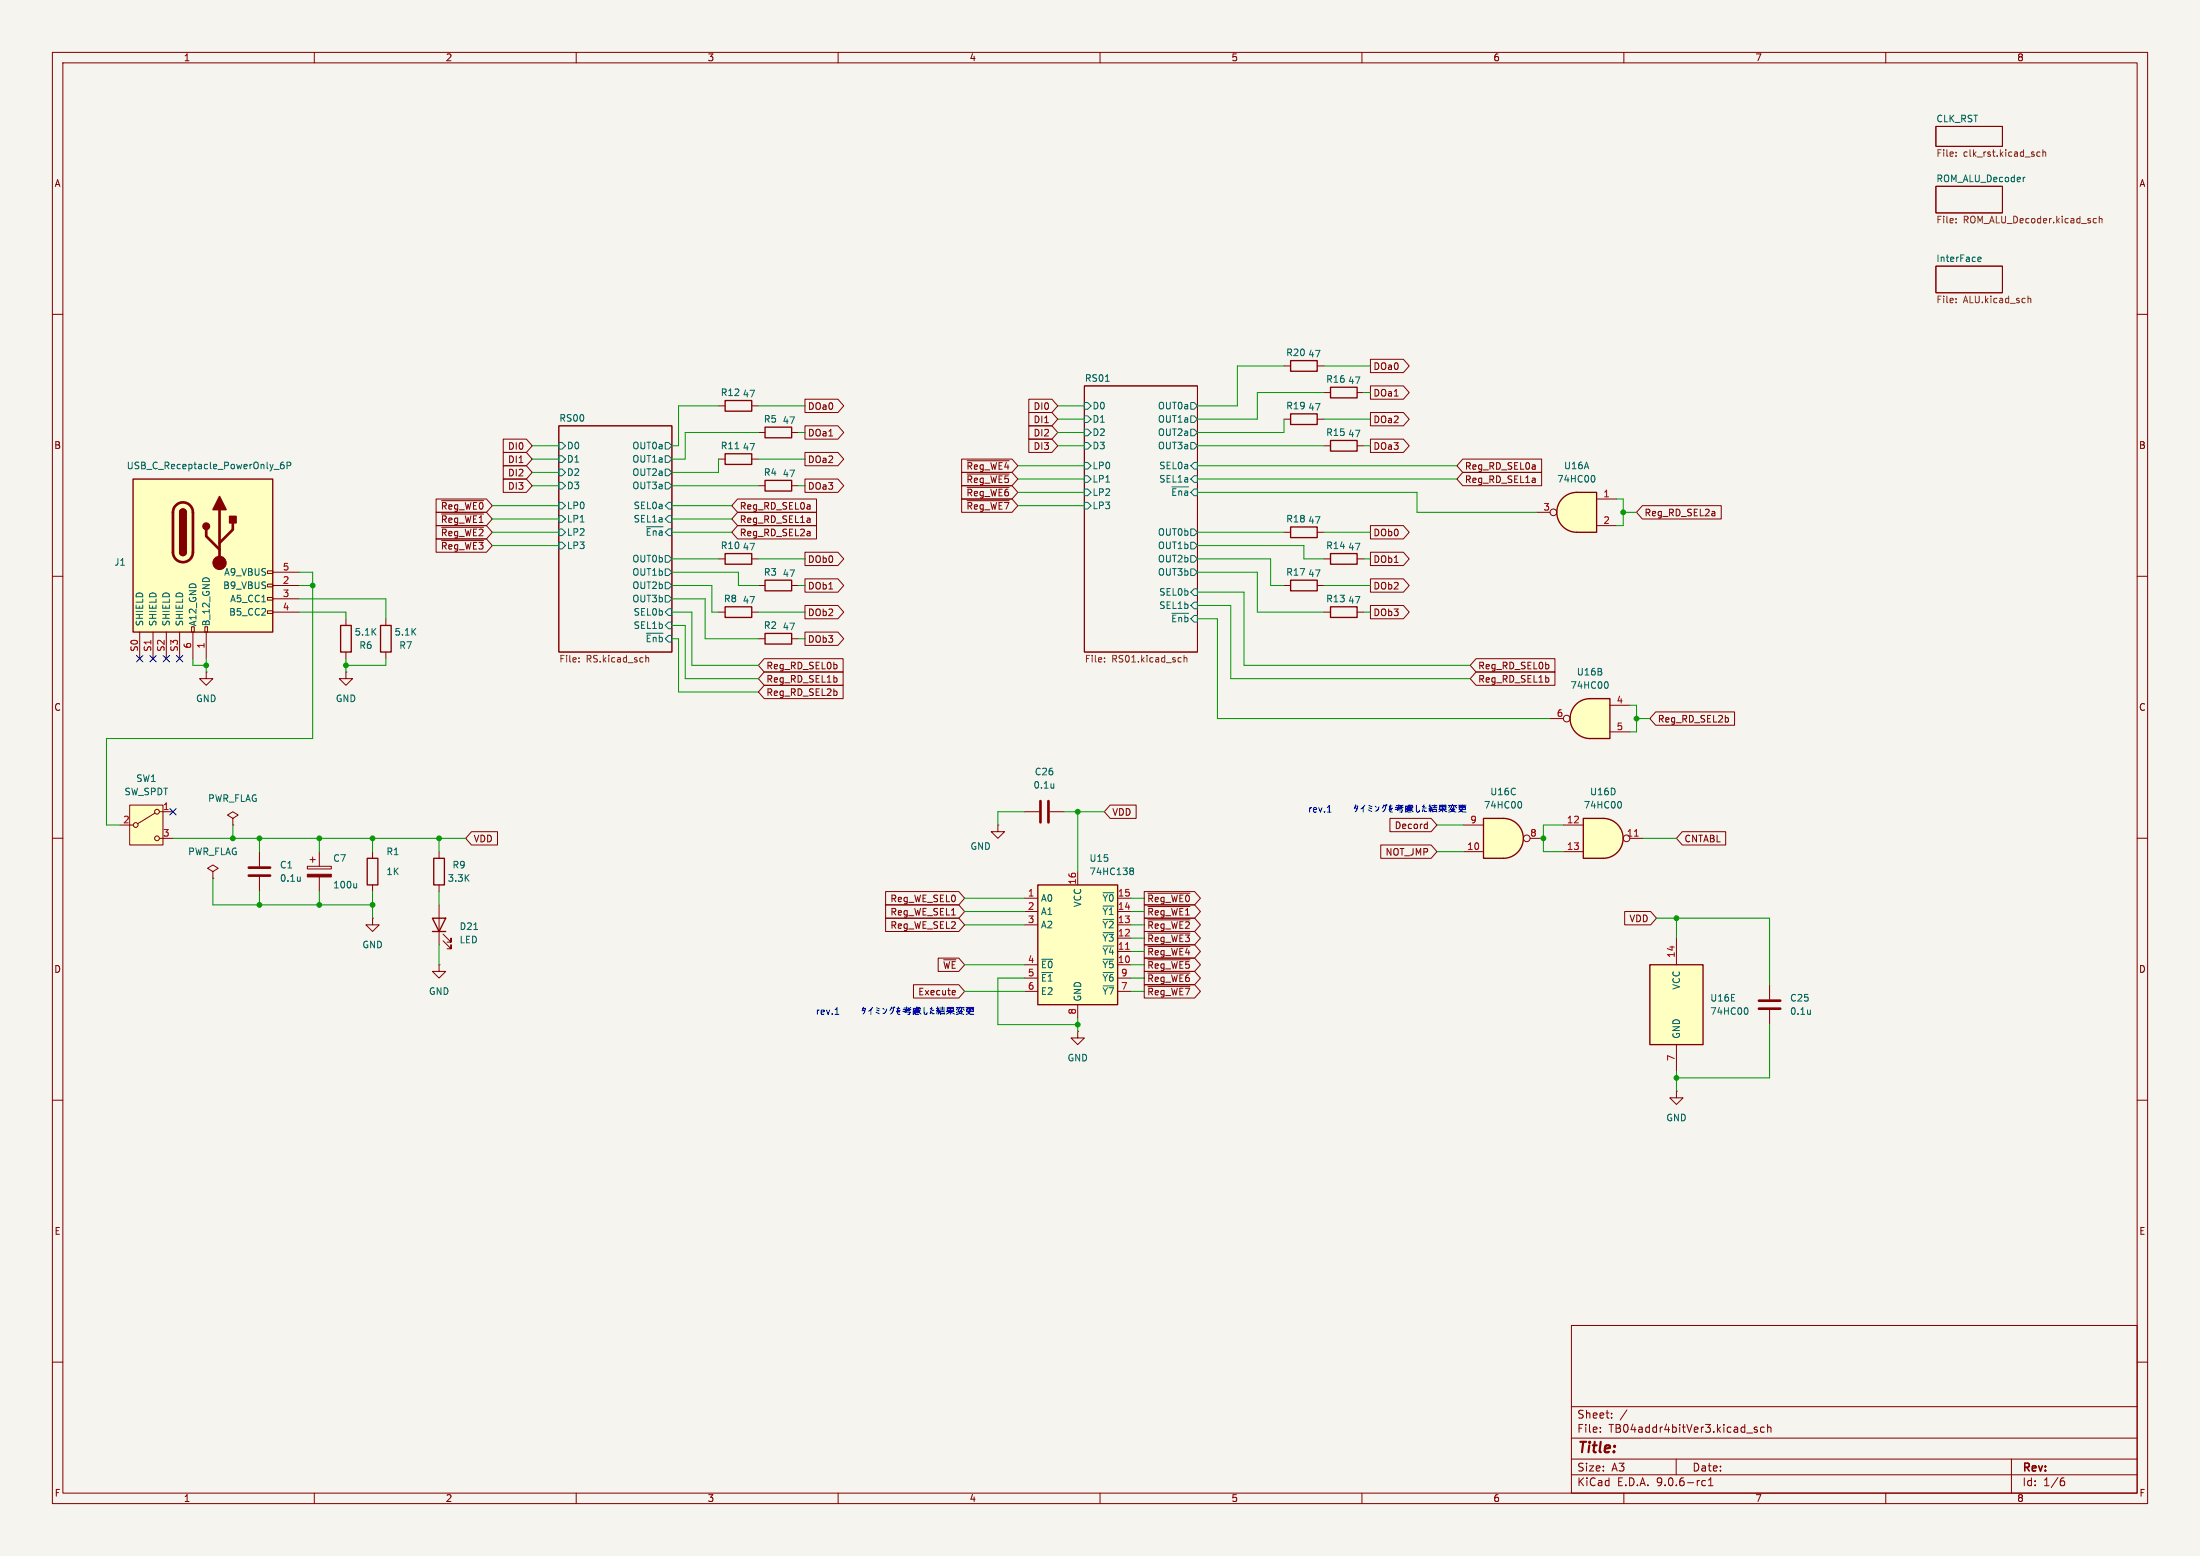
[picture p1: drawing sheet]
<svg xmlns="http://www.w3.org/2000/svg" width="420mm" height="297mm" viewBox="0 0 420 297" stroke-linecap="round" stroke-linejoin="round" font-family="sans-serif">
<path d="M0 0h420v297h-420z" fill="#f5f4ef" stroke="#f5f4ef" stroke-width=".19"/>
<g fill="none" stroke="#840000" stroke-width=".19">
<path d="M10 10h400v277h-400zM12 12h396v273h-396zM60 10v2M110 10v2M160 10v2M210 10v2M260 10v2M310 10v2M360 10v2M369.6 35.6h12.7v5h-12.7zM369.6 24.1h12.7v3.8h-12.7zM369.6 50.8h12.7v5.1h-12.7z"/>
<path d="M10 60h2M207 73.7h21.6v50.8h-21.6zM408 60h2M106.7 81.3h21.6v43.2h-21.6zM10 110h2M408 110h2M10 160h2M408 160h2M10 210h2M408 210h2M300 253h108v32h-108zM10 260h2"/>
<path d="M300 278.5h108M300 274.5h108M300 268.5h108M305.5 273.2v.2M305.5 272.5v.1M307.7 270.5v.2M307.7 269.8v.1M310.6 269.1l-1.3 1.9M320 278.5v3M333.4 273.5h1.2M335.4 272.5l-.3-.1-.2 .2v.2l.5 .2v.3h-.5M336.8 272.5l-.4-.1-.3 .3 .1 .6h.6"/>
<path d="M337.4 272.5l.3-.1 .3 .1 .1 .9M337.4 271.9v1.5M384 278.5v6.5M408 260h2M60 285v2M110 285v2M160 285v2M210 285v2M260 285v2M300 281.5h108M310 285v2M325.6 282.7l-.4-.1-.3 .3 .1 .6h.6"/>
<path d="M326.2 283.6h.8M326.2 282.5l.4-.4v1.5M360 285v2M393.6 282.7h.4l.2 .2-.1 .5-.5 .2M394 282.1l-.4 .1"/>
</g>
<g fill="none" stroke="#006464" stroke-width=".19">
<path d="M386.6 33.8l-.2 .1M377.6 49.5l.6-.1-.1-.3h-.3l-.2 .2 .1 .6h.4M207 76.8h.6l.7 .7-.7 .6h-.6zM207 79.4h.6l.7 .6-.7 .6h-.6zM211 72.8h.8M227.3 76.8h.7l.6 .7-.6 .6h-.7zM227.3 79.4h.7l.6 .6-.6 .6h-.7zM106.7 95.9h.6l.6 .6-.6 .7h-.6zM106.7 98.4h.6l.6 .7-.6 .6h-.6zM106.7 84.5h.6l.6 .6-.6 .6h-.6zM106.7 87h.6l.6 .6-.6 .7h-.6zM106.7 89.5h.6l.6 .7-.6 .6h-.6z"/>
<path d="M106.7 92.1h.6l.6 .6-.6 .6h-.6zM127 84.5h.6l.7 .6-.7 .6h-.6zM127 87h.6l.7 .6-.7 .7h-.6zM127 89.5h.6l.7 .7-.7 .6h-.6zM127 92.1h.6l.7 .6-.7 .6h-.6zM127.6 95.9h.7v1.3h-.7l-.6-.7zM127.6 98.4h.7v1.3h-.7l-.6-.6zM207 88.3h.6l.7 .6-.7 .6h-.6zM207 90.8h.6l.7 .6-.7 .7h-.6zM207 93.3h.6l.7 .7-.7 .6h-.6zM207 95.9h.6l.7 .6-.7 .7h-.6zM207 81.9h.6l.7 .7-.7 .6h-.6z"/>
<path d="M207 84.5h.6l.7 .6-.7 .6h-.6zM223.7 92.9h3.2M227.3 81.9h.7l.6 .7-.6 .6h-.7zM227.3 84.5h.7l.6 .6-.6 .6h-.7zM227.3 88.9l.7-.6h.6v1.2h-.6zM228 90.8h.6v1.3h-.6l-.7-.7zM106.7 101h.6l.6 .6-.6 .6h-.6zM106.7 103.5h.6l.6 .6-.6 .7h-.6zM123.4 100.6h3.2M127 106h.6l.7 .7-.7 .6h-.6zM127 108.6h.6l.7 .6-.7 .7h-.6zM127 111.1h.6l.7 .7-.7 .6h-.6z"/>
<path d="M127 113.7h.6l.7 .6-.7 .6h-.6zM127.6 116.2h.7v1.3h-.7l-.6-.7zM127.6 118.7h.7v1.3h-.7l-.6-.6zM223.7 117.1h3.2M227.3 101h.7l.6 .6-.6 .6h-.7zM227.3 103.5h.7l.6 .6-.6 .7h-.7zM227.3 106h.7l.6 .7-.6 .6h-.7zM227.3 108.6h.7l.6 .6-.6 .7h-.7zM228 112.4h.6v1.3h-.6l-.7-.7zM228 114.9h.6v1.3h-.6l-.7-.6zM123.4 120.9h3.2"/>
</g>
<g fill="none" stroke="#725600" stroke-width=".19">
<path d="M373.4 29.1v.1M373.4 29.7v.1M389.4 29.1l-.3-.1-.3 .2 .2 .6h.4M390 29.1l.2-.1 .3 .1v.7M390 28.6v1.2M373.4 42.4v.1M373.4 41.8v.1M373.4 57v.1M373.4 57.7v.1M387.1 56.5v1.3M387.1 57.1l.2-.2 .3 .1 .1 .8M399.8 41.7l.4 .1"/>
<path d="M400.2 42.5h-.4M400.8 41.8l.1-.1 .3 .1 .1 .7M400.8 41.3v1.2M110.5 126.2v.2M110.5 125.6v.1M123.3 125.6l.2-.1 .3 .1v.8M123.3 125.1v1.3M210.9 126.2v.2M210.9 125.6v.1M226 125.1v1.3M226 125.6l.2-.1 .3 .1 .1 .8"/>
</g>
<path d="M306.1 156.2a3.8 3.8 0 0 1 3.8 3.8 3.8 3.8 0 0 1-3.8 3.8z" fill="#ffffc2" stroke="#ffffc2" stroke-width=".19"/>
<path d="M302.3 156.2h3.8v7.6h-3.8z" fill="#ffffc2"/>
<path d="M146 110.7h5.1v2.1h-5.1zM302.3 156.2h3.8a3.8 3.8 0 0 1 3.8 3.8 3.8 3.8 0 0 1-3.8 3.8h-3.8z" fill="none" stroke="#840000" stroke-width=".25"/>
<g fill="none" stroke="#840000" stroke-width=".19">
<path d="M144.8 111.8h1.2M151.1 111.8h1.3M44.4 156.2l1.1-.6-1.1-.7-1 .7 1 .6v1.3M44.4 157.5h.1M298.4 157.5h3.9M298.4 162.6h3.9M311.1 160h2.6M337.8 188v2.8M337.8 192.8v2.8"/>
<circle cx="310.5" cy="160" r=".63"/>
</g>
<path d="M312 159.6h.8" fill="none" stroke="#a90000" stroke-width=".19"/>
<path d="M309.2 153a.79 .79 0 0 1 0 1.2M345.6 192.8v.8M345.6 193.5v.1" fill="none" stroke="#006464" stroke-width=".19"/>
<path d="M335.8 191h4.1M335.8 192.5h4.1" fill="none" stroke="#840000" stroke-width=".51"/>
<path d="M315 184.2h10.1v15.2h-10.1z" fill="#ffffc2"/>
<path d="M146 81.5h5.1v2.1h-5.1zM146 91.7h5.1v2h-5.1zM65 119.4h2.1v5.1h-2.1zM72.6 119.4h2.1v5.1h-2.1zM315 184.2h10.1v15.2h-10.1z" fill="none" stroke="#840000" stroke-width=".25"/>
<g fill="none" stroke="#840000" stroke-width=".19">
<path d="M144.8 82.6h1.2M144.8 92.7h1.2M151.1 82.6h1.3M151.1 92.7h1.3M66 118.1v1.3M73.7 118.1v1.3M66 128.3v1.2h1.3l-1.3 1.3-1.2-1.3h1.2M66 128.3h.1M66 124.5v1.2M73.7 124.5v1.2M320 179.1v5.1M320 199.4v5.1"/>
<path d="M320 208.3v1.3h1.3l-1.3 1.2-1.2-1.2h1.2M320 208.3h.1"/>
</g>
<path d="M333.4 192.3a.79 .79 0 0 1 0 1.3" fill="none" stroke="#006464" stroke-width=".19"/>
<path d="M300.8 134.5a3.8 3.8 0 0 1 2.7-1.1v7.6a3.8 3.8 0 0 1-3.5-2.4 3.8 3.8 0 0 1 .8-4.1z" fill="#ffffc2" stroke="#ffffc2" stroke-width=".19"/>
<path d="M303.5 133.4h3.8v7.6h-3.8z" fill="#ffffc2"/>
<path d="M246.4 79h5.1v2h-5.1zM254 73.9h5.1v2h-5.1zM254 84.1h5.1v2h-5.1zM138.4 105.7h5.1v2h-5.1zM246.4 100.6h5.1v2h-5.1zM300.8 134.5a3.8 3.8 0 0 1 2.7-1.1h3.8v7.6h-3.8a3.8 3.8 0 0 1-3.5-2.4 3.8 3.8 0 0 1 .8-4.1z" fill="none" stroke="#840000" stroke-width=".25"/>
<g fill="none" stroke="#840000" stroke-width=".19">
<path d="M252.7 74.9h1.3M259.1 74.9h1.2M245.1 80h1.3M251.5 80h1.2M252.7 85.1h1.3M259.1 85.1h1.2M137.2 106.7h1.2M143.5 106.7h1.3M245.1 101.6h1.3M251.5 101.6h1.2M295.9 137.2h2.5M307.3 134.6h3.8"/>
<path d="M307.3 139.7h3.8M190.5 157.5v1.3h-1.3l1.3 1.2 1.3-1.2h-1.3M190.5 157.5h.1M195.6 154.9h2.8M200.4 154.9h2.8M49.5 162.6v2.8M49.5 167.4v2.8"/>
<circle cx="299.1" cy="137.2" r=".63"/>
</g>
<path d="M306.7 130.1a.79 .79 0 0 1 0 1.3M201.2 149.6v.8M201.2 150.3l-.1 .1M57.3 167.4v.8M57.3 168.1v.1" fill="none" stroke="#006464" stroke-width=".19"/>
<path d="M198.6 152.9v4.1M200.2 152.9v4.1M47.5 165.6h4.1M47.5 167.1h4.1" fill="none" stroke="#840000" stroke-width=".51"/>
<path d="M25.4 91.4h26.7v29.3h-26.7z" fill="#ffffc2"/>
<g fill="none" stroke="#840000" stroke-width=".19">
<path d="M36.6 119.6h.5v1.1h-.5zM39.1 119.6h.5v1.1h-.5zM51.1 109h1v.5h-1zM51.1 111.5h1v.5h-1zM51.1 114h1v.6h-1zM51.1 116.6h1v.5h-1zM52.1 109.2h5M52.1 111.8h5M52.1 114.3h5M52.1 116.8h5M137.2 116.8h1.2M143.5 116.8h1.3"/>
<path d="M26.7 120.7v5M29.2 120.7v5M31.7 120.7v5M34.3 120.7v5M36.8 120.7v5M39.4 120.7v5M71.1 162.6v1.2M71.1 168.9v1.3M83.8 162.6v1.2M83.8 168.9v1.3M205.7 196.9v1.2h1.3l-1.3 1.3-1.2-1.3h1.2M205.7 196.9h.1"/>
</g>
<path d="M25.4 91.4h26.7v29.3h-26.7zM34.3 97.8a.64 .64 0 0 1 .6-.6 .64 .64 0 0 1 .7 .6M34.3 105.4a.64 .64 0 0 0 .6 .6 .64 .64 0 0 0 .7-.6M138.4 115.8h5.1v2.1h-5.1zM70.1 163.8h2v5.1h-2zM82.8 163.8h2v5.1h-2z" fill="none" stroke="#840000" stroke-width=".25"/>
<path d="M33.6 96.5a1.9 1.9 0 0 1 2-.5 1.9 1.9 0 0 1 1.2 1.8v7.6a1.91 1.91 0 0 1-1.9 1.9 1.91 1.91 0 0 1-1.9-1.9v-7.8l.2-.6zM41.9 97.3v10.1M44.4 99.8v1.3l-2.5 2.5M39.4 101.1v1.3l2.5 2.5" fill="none" stroke="#840000" stroke-width=".51"/>
<g fill="#840000" stroke="#840000" stroke-width=".25">
<path d="M34.3 97.8h1.3v7.6h-1.3z"/>
<path d="M34.5 97.3a.64 .64 0 0 1 .7-.1 .64 .64 0 0 1 .4 .6h-1.3z"/>
<path d="M34.3 105.4h1.3a.64 .64 0 0 1-.7 .6 .64 .64 0 0 1-.6-.6z"/>
<path d="M41.9 94.7l1.3 2.6h-2.6z"/>
<path d="M43.8 98.6h1.3v1.2h-1.3z"/>
<circle cx="39.4" cy="100.5" r=".63"/>
</g>
<circle cx="41.9" cy="107.4" r="1.27" fill="#840000" stroke="#840000" stroke-width=".19"/>
<path d="M52.3 89.6h1M54.1 88.2l-.3 .1a.86 .86 0 0 0 0 1.2l.4-.1 .1-.5-.3-.2-.3 .1-.2 .1M54.8 88.9l.6-.1 .1-.2v-.3l-.7-.1v1.3" fill="none" stroke="#006464" stroke-width=".19"/>
<path d="M198.1 168.9h15.3v22.9h-15.3z" fill="#ffffc2"/>
<path d="M138.4 76.5h5.1v2h-5.1zM246.4 68.8h5.1v2.1h-5.1zM198.1 168.9h15.3v22.9h-15.3z" fill="none" stroke="#840000" stroke-width=".25"/>
<g fill="none" stroke="#840000" stroke-width=".19">
<path d="M137.2 77.5h1.2M143.5 77.5h1.3M245.1 69.9h1.3M251.5 69.9h1.2M195.6 171.5h2.5M195.6 174h2.5M195.6 176.5h2.5M205.7 166.4v2.5M213.4 171.5h2.5M213.4 174h2.5M213.4 176.5h2.5M213.4 179.1h2.5"/>
<path d="M195.6 184.2h2.5M195.6 186.7h2.5M195.6 189.2h2.5M205.7 191.8v2.5M213.4 184.2h2.5M213.4 186.7h2.5M213.4 189.2h2.5M213.4 181.6h2.5"/>
</g>
<path d="M210.6 170.4h2M215.8 166.2h.1M215.8 165.7h.4l.1 .1 .1 .2-.2 .2M215.9 166.2h.3M215.9 166.2l-.1 .1M216.2 166.2l.2 .3-.1 .3-.1 .1h-.4M198.9 183.1h2.1" fill="none" stroke="#006464" stroke-width=".19"/>
<path d="M214.9 181.2h.7" fill="none" stroke="#a90000" stroke-width=".19"/>
<path d="M24.8 153.7h6.3v7.6h-6.3z" fill="#ffffc2"/>
<g fill="none" stroke="#840000" stroke-width=".19">
<path d="M137.2 87.6h1.2M143.5 87.6h1.3M22.9 157.5h2.5M24.8 153.7h6.3v7.6h-6.3zM29.6 155.2l-3.3 2M30.5 154.9h2.5M30.5 160h2.5M83.8 172.7v7.6M84.6 179.6l1.5 1.5v-.8v.8h-.8M84.6 178.3l1.5 1.5v-.7v.7h-.8"/>
<circle cx="25.9" cy="157.5" r=".46"/>
<circle cx="30" cy="154.9" r=".46"/>
<circle cx="30" cy="160" r=".46"/>
</g>
<path d="M138.4 86.6h5.1v2h-5.1zM82.5 175.3h2.6l-1.3 2.5zM82.5 177.8h2.6" fill="none" stroke="#840000" stroke-width=".25"/>
<path d="M140.3 85.7h.7M90.5 177.4h.7" fill="none" stroke="#006464" stroke-width=".19"/>
<path d="M298.3 95.1a3.8 3.8 0 0 1 2.7-1.1v7.6a3.8 3.8 0 0 1-3.5-2.4 3.8 3.8 0 0 1 .8-4.1z" fill="#ffffc2" stroke="#ffffc2" stroke-width=".19"/>
<path d="M301 94h3.8v7.6h-3.8z" fill="#ffffc2"/>
<path d="M298.3 95.1a3.8 3.8 0 0 1 2.7-1.1h3.8v7.6h-3.8a3.8 3.8 0 0 1-3.5-2.4 3.8 3.8 0 0 1 .8-4.1zM246.4 110.7h5.1v2.1h-5.1zM254 115.8h5.1v2.1h-5.1z" fill="none" stroke="#840000" stroke-width=".25"/>
<g fill="none" stroke="#840000" stroke-width=".19">
<path d="M293.4 97.8h2.5M304.8 95.3h3.8M245.1 111.8h1.3M251.5 111.8h1.2M252.7 116.8h1.3M259.1 116.8h1.2M304.8 100.3h3.8M39.4 128.3v1.2h1.2l-1.2 1.3-1.3-1.3h1.3M39.4 128.3h.1M40.6 166.4l1.1-.7-1.1-.6-1 .6 1 .7v1.2M40.6 167.6h.1M58.7 165.4h4.5v.5h-4.5z"/>
<path d="M59.2 164.1h1M59.7 163.6v1M61 162.6v2.8M61 167.4v2.8M71.1 175.3v1.2h1.3l-1.3 1.3-1.3-1.3h1.3M71.1 175.3h.1M83.8 184.2v1.2h1.3l-1.3 1.3-1.3-1.3h1.3M83.8 184.2h.1"/>
<circle cx="296.5" cy="97.8" r=".63"/>
</g>
<path d="M304.2 90.7a.79 .79 0 0 1 0 1.3M68.1 168.6v.9M68.1 169.4l-.2 .1" fill="none" stroke="#006464" stroke-width=".19"/>
<path d="M58.7 166.9h4.5v.5h-4.5z" fill="#840000" stroke="#840000" stroke-width=".19"/>
<path d="M287 156.2a3.8 3.8 0 0 1 3.8 3.8 3.8 3.8 0 0 1-3.8 3.8z" fill="#ffffc2" stroke="#ffffc2" stroke-width=".19"/>
<path d="M283.2 156.2h3.8v7.6h-3.8z" fill="#ffffc2"/>
<path d="M254 105.7h5.1v2h-5.1zM146 120.9h5.1v2h-5.1zM283.2 156.2h3.8a3.8 3.8 0 0 1 3.8 3.8 3.8 3.8 0 0 1-3.8 3.8h-3.8z" fill="none" stroke="#840000" stroke-width=".25"/>
<g fill="none" stroke="#840000" stroke-width=".19">
<path d="M153.7 76.2h6.3l1.1 1.3-1.1 1.2h-6.3zM196.4 76.2h4.4l1.1 1.3-1.1 1.2h-4.4zM196.4 78.7h4.4l1.1 1.3-1.1 1.3h-4.4zM261.6 73.7h6.3l1.1 1.2-1.1 1.3h-6.3zM261.6 68.6h6.3l1.1 1.3-1.1 1.2h-6.3zM261.6 78.7h6.3l1.1 1.3-1.1 1.3h-6.3zM83.2 97.8h9.7l1.1 1.3-1.1 1.2h-9.7zM83.2 95.2h9.7l1.1 1.3-1.1 1.3h-9.7zM84.3 95.6h8M84.3 98.1h8M96.1 86.4h4.4l1.1 1.2-1.1 1.3h-4.4zM96.1 88.9h4.4l1.1 1.3-1.1 1.2h-4.4z"/>
<path d="M96.1 91.4h4.4l1.1 1.3-1.1 1.3h-4.4zM96.1 83.8h4.4l1.1 1.3-1.1 1.3h-4.4zM140.8 95.2h15.1v2.6h-15.1l-1.1-1.3zM140.8 97.8h15.1v2.5h-15.1l-1.1-1.2zM153.7 91.4h6.3l1.1 1.3-1.1 1.3h-6.3zM153.7 86.4h6.3l1.1 1.2-1.1 1.3h-6.3zM153.7 81.3h6.3l1.1 1.3-1.1 1.2h-6.3zM183.6 95.2h9.6l1.1 1.3-1.1 1.3h-9.6zM183.6 90.2h9.6l1.1 1.2-1.1 1.3h-9.6zM183.6 87.6h9.6l1.1 1.3-1.1 1.3h-9.6zM183.6 92.7h9.6l1.1 1.3-1.1 1.3h-9.6zM184.6 95.6h8.1"/>
<path d="M184.6 90.5h8.1M184.6 87.9h8.1M184.6 93h8.1M196.4 83.8h4.4l1.1 1.3-1.1 1.3h-4.4zM196.4 81.3h4.4l1.1 1.3-1.1 1.2h-4.4zM261.6 83.8h6.3l1.1 1.3-1.1 1.3h-6.3zM279.2 90.2h15.1v2.5h-15.1l-1.1-1.3zM279.2 87.6h15.1v2.6h-15.1l-1.1-1.3zM313.5 96.5h15.1v2.6h-15.1l-1.1-1.3zM83.2 100.3h9.7l1.1 1.3-1.1 1.3h-9.7zM83.2 102.9h9.7l1.1 1.2-1.1 1.3h-9.7zM84.3 100.6h8"/>
<path d="M84.3 103.2h8M140.8 100.3h15.1v2.6h-15.1l-1.1-1.3zM153.7 110.5h6.3l1.1 1.3-1.1 1.2h-6.3zM153.7 105.4h6.3l1.1 1.3-1.1 1.3h-6.3zM153.7 115.6h6.3l1.1 1.2-1.1 1.3h-6.3zM252.7 106.7h1.3M259.1 106.7h1.2M261.6 110.5h6.3l1.1 1.3-1.1 1.2h-6.3zM261.6 100.3h6.3l1.1 1.3-1.1 1.3h-6.3zM261.6 105.4h6.3l1.1 1.3-1.1 1.3h-6.3zM261.6 115.6h6.3l1.1 1.2-1.1 1.3h-6.3zM144.8 121.9h1.2"/>
<path d="M145.9 128.3h15.1v2.5h-15.1l-1.1-1.3zM145.9 130.8h15.1v2.6h-15.1l-1.1-1.3zM145.9 125.7h15.1v2.6h-15.1l-1.1-1.3zM151.1 121.9h1.3M153.7 120.6h6.3l1.1 1.3-1.1 1.3h-6.3zM281.8 125.7h15v2.6h-15l-1.1-1.3zM281.8 128.3h15v2.5h-15l-1.1-1.3zM316.1 135.9h15v2.5h-15l-1.1-1.2zM90 158.7h5v2.6h-5l-1.1-1.3zM211.9 153.7h5v2.5h-5l-1.1-1.3zM265.3 156.2h7.9l1.1 1.3-1.1 1.3h-7.9zM272.4 157.3l.1 .1"/>
<path d="M272.5 156.9v1.3M272.5 158.1l-.1 .1M279.4 157.5h3.8M321.2 158.7h8.2v2.6h-8.2l-1.2-1.3zM169.1 172.7h13.9l1.1 1.3-1.1 1.3h-13.9zM169.1 175.3h13.9l1.1 1.2-1.1 1.3h-13.9zM169.1 170.2h13.9l1.1 1.3-1.1 1.2h-13.9zM218.4 172.7h9.7l1.1 1.3-1.1 1.3h-9.7zM218.4 177.8h9.7l1.1 1.3-1.1 1.2h-9.7zM218.4 170.2h9.7l1.1 1.3-1.1 1.2h-9.7zM218.4 175.3h9.7l1.1 1.2-1.1 1.3h-9.7zM219.1 173h8.1"/>
<path d="M219.1 178.1h8.1M219.1 170.5h8.1M219.1 175.6h8.1M263.6 161.3h9.6l1.1 1.3-1.1 1.2h-9.6zM279.4 162.6h3.8M292.1 160h2.5M310.2 174h4.9l1.1 1.3-1.1 1.2h-4.9zM174.4 188h8.6l1.1 1.2-1.1 1.3h-8.6zM179.1 182.9h3.9l1.1 1.3-1.1 1.2h-3.9zM180.1 183.2h2.4M182 189.1h.3l.1 .3-.6 .1M182.3 189.8l-.3 .1"/>
<path d="M218.4 188h9.7l1.1 1.2-1.1 1.3h-9.7zM218.4 185.4h9.7l1.1 1.3-1.1 1.3h-9.7zM218.4 182.9h9.7l1.1 1.3-1.1 1.2h-9.7zM218.4 180.3h9.7l1.1 1.3-1.1 1.3h-9.7zM219.1 188.3h8.1M219.1 185.7h8.1M219.1 183.2h8.1M219.1 180.7h8.1"/>
<circle cx="291.5" cy="160" r=".63"/>
</g>
<path d="M290.2 153a.79 .79 0 0 1 0 1.2" fill="none" stroke="#006464" stroke-width=".19"/>
<g fill="none" stroke="#009600" stroke-width=".19">
<path d="M137.2 77.5h-7.7v7.6h-1.2M144.8 77.5h8.9M201.9 77.5h5.1M245.1 69.9h-8.9v7.6h-7.6M252.7 74.9h-12.7v5.1h-11.4M252.7 69.9h8.9M260.3 74.9h1.3M94 99.1h12.7M94 96.5h12.7M101.6 92.7h5.1M101.6 90.2h5.1M101.6 87.6h5.1"/>
<path d="M101.6 85.1h5.1M128.3 92.7h16.5M128.3 99.1h11.4M128.3 96.5h11.4M137.2 87.6v2.6h-8.9M144.8 82.6h-14v5h-2.5M144.8 87.6h8.9M152.4 92.7h1.3M152.4 82.6h1.3M194.3 96.5h12.7M194.3 94h12.7M194.3 91.4h12.7"/>
<path d="M194.3 88.9h12.7M201.9 85.1h5.1M201.9 80h5.1M201.9 82.6h5.1M228.6 85.1h24.1M228.6 94h41.9v3.8h22.9M228.6 91.4h49.5M228.6 88.9h49.5M245.1 80v2.6h-16.5M252.7 80h8.9M260.3 85.1h1.3M308.6 95.3h1.3v5h-1.3"/>
<path d="M309.9 97.8h2.5M57.1 109.2h2.6v31.8h-39.4v16.5h2.6M57.1 116.8h8.9v1.3M57.1 114.3h16.6v3.8M57.1 111.8h2.6M94 104.1h12.7M94 101.6h12.7M128.3 116.8h3.8v10.2h12.7M128.3 114.3h6.3v7.6h10.2M128.3 111.8h7.6v5h1.3M128.3 109.2h12.7v2.6h3.8M128.3 101.6h11.4"/>
<path d="M128.3 119.4h2.5v10.1h14M128.3 106.7h8.9M144.8 116.8h8.9M144.8 106.7h8.9M152.4 111.8h1.3M228.6 104.1h20.3v2.6h3.8M228.6 113h8.9v14h43.2M228.6 106.7h14v5.1h2.5M228.6 109.2h11.4v7.6h12.7M228.6 101.6h16.5M228.6 115.6h6.3v13.9h45.8M228.6 118.1h3.8v19.1h63.5"/>
<path d="M252.7 111.8h8.9M252.7 101.6h8.9M260.3 116.8h1.3M260.3 106.7h1.3M36.8 125.7v1.3h2.6M39.4 125.7v2.6M66 125.7v2.6M73.7 125.7v1.3h-7.7M128.3 121.9h1.2v10.2h15.3M152.4 121.9h1.3M311.1 134.6h1.3v5.1h-1.3M312.4 137.2h2.6"/>
<path d="M44.4 157.5v2.5M195.6 154.9h-5.1v2.6M203.2 154.9h7.6M205.7 154.9v11.5M274.3 157.5h5.1M298.4 157.5h-3.8v5.1h3.8M33 160h55.9M40.6 167.6v5.1h30.5M49.5 160v2.6M49.5 170.2v2.5M61 160v2.6M61 170.2v2.5"/>
<path d="M71.1 160v2.6M71.1 170.2v5.1M83.8 160v2.6M83.8 170.2v2.5M184.1 174h11.5M184.1 171.5h11.5M184.1 176.5h11.5M215.9 174h2.5M215.9 179.1h2.5M215.9 171.5h2.5M215.9 176.5h2.5M274.3 162.6h5.1"/>
<path d="M313.7 160h6.3M316.2 175.3h21.6v12.7M320 175.3v3.8M83.8 180.3v3.9M184.1 184.2h11.5M184.1 189.2h11.5M195.6 186.7h-5.1v8.9h15.2M205.7 194.3v2.6M215.9 184.2h2.5M215.9 189.2h2.5M215.9 181.6h2.5M215.9 186.7h2.5"/>
<path d="M337.8 195.6v10.1h-17.8M320 204.5v3.8"/>
</g>
<path d="M26.1 125.1l1.2 1.2M27.3 125.1l-1.2 1.2M28.6 125.1l1.2 1.2M29.8 125.1l-1.2 1.2M31.1 125.1l1.3 1.2M32.4 125.1l-1.3 1.2M33.7 125.1l1.2 1.2M34.9 125.1l-1.2 1.2M32.4 154.3l1.2 1.2M33.6 154.3l-1.2 1.2" fill="none" stroke="#000084" stroke-width=".19"/>
<g fill="none" stroke="#0000c2" stroke-width=".19">
<path d="M253.4 155h.7M258.7 154.1l.3 .4M258.8 153.6l-.3 .8M258.8 153.9h.4l-.2 .7-.3 .4M260.2 154.1v.9M260.2 154.1l-.4 .3M260.5 153.7l-.3 .4M261.2 154.6l.7 .3M261.3 154.2l.5 .2M261.3 153.7l.6 .3M262.5 153.9l.3 .2M263.3 154a.84 .84 0 0 1-.8 .8"/>
<path d="M264.2 153.6l-.3 .7M264.2 153.8h.4l-.3 .8-.3 .4M264.5 153.6l.1 .1M264.7 153.6l.1 .1M265.2 153.9h.5M265.5 153.6l-.3 .9 .2-.3 .2 .5M265.9 154.2l-.6 .5 .2 .3h.3M266.4 154.1h1.5M266.5 153.8h1.1M266.8 154.6h.9l-.1 .4h-.3M266.8 154.4v.3M267.1 153.6v.5"/>
<path d="M267.7 154.3l-.9 .1M267.9 153.7l-1.3 .8h-.3M268.6 154.5h.9M268.6 154h.8M268.6 154.8l-.2 .2M268.6 154.7h.9M268.6 154.6v-.3h.9v.3M268.8 154.8v.2M268.8 155h.6M268.9 154.7l.3 .1M269 153.7h.6M269 154.2h.7"/>
<path d="M269 153.6v.5M269.1 154.3v.3M269.5 154.8l.3 .2M269.7 154v-.1h-1.4v1.1M270.4 153.7l.1 1.2 .3 .1 .2-.3M271.5 153.9h.5M271.8 153.6l-.3 1.3M271.8 154.5l.2 .4h.3M271.9 154.2h.4M272.8 154.4h.6M272.8 153.9l.3 .2M272.9 154.5l-.1 .4"/>
<path d="M273 153.6l-.1 .3M273.1 154.1l-.3 .3M273.1 154.3v.7M273.2 153.7l-.1 .4M273.2 154.1l.2 .3M273.3 154.5l.1 .3M273.4 153.8h.9M273.5 154.2h.8M273.5 155v-.5h.7l.1 .5M273.5 154.9h.7M273.9 153.6v.6M274.6 154.5h1.5"/>
<path d="M274.8 153.7h1.2v.5h-1.2zM274.8 153.9h1.2M275.4 153.7v1.3M275.4 154.4l-.8 .6M275.5 154.5l.7 .5M276.5 153.7h1.6M276.8 153.9l-.2 .3M277 154.5h.7l-.2 .2-1 .3M277 154.5l-.4 .2M277 154.5l.5 .4 .5 .1M277.2 153.7l-.3 .6M277.3 154.3h.2"/>
<path d="M277.3 153.6v.1M277.5 153.7v.5M277.8 153.9l.3 .3M278.4 153.7h1.5M278.6 153.9h1.2v.6h-1.2zM278.6 154.2h1.2M278.7 154.5l.5 .5h.7M279.2 153.7l-.1 1-.7 .3M159.4 193.6h.7M164.7 192.7l.3 .4M164.8 192.2l-.2 .8M164.8 192.5h.4l-.2 .7-.3 .4"/>
<path d="M166.3 192.7v.9M166.3 192.7l-.5 .3M166.6 192.3l-.3 .4M167.2 193.2l.7 .3M167.3 192.8l.5 .2M167.3 192.4l.6 .2M168.6 192.5l.2 .2M169.3 192.6a.84 .84 0 0 1-.7 .8M170.2 192.2l-.3 .7M170.2 192.4h.4l-.2 .8-.4 .4M170.5 192.2l.2 .2M170.7 192.2l.2 .1"/>
<path d="M171.2 192.5h.6M171.5 192.2l-.3 .9 .3-.3 .1 .5M171.9 192.8l-.6 .5 .2 .3h.3M172.4 192.7h1.5M172.5 192.4h1.1M172.8 193.2h1l-.2 .4h-.3M172.8 193v.3M173.1 192.2v.5M173.7 192.9l-.9 .1M173.9 192.3l-1.2 .8h-.3M174.6 193.1h1M174.6 192.7h.8"/>
<path d="M174.6 193.4l-.2 .2M174.6 193.3h1M174.6 193.2v-.3h1v.3M174.8 193.4v.2M174.8 193.6h.6M175 193.3l.2 .1M175 192.3h.6M175 192.8h.7M175 192.2v.5M175.1 192.9v.3M175.6 193.4l.2 .2M175.7 192.6v-.1h-1.3l-.1 1.1"/>
<path d="M176.4 192.3l.1 1.2 .3 .1 .2-.3M177.6 192.5h.4M177.9 192.2l-.3 1.3M177.9 193.1l.1 .4h.4M177.9 192.8h.4M178.8 193h.6M178.8 192.5l.3 .2M178.9 193.1l-.1 .4M179 192.2l-.1 .3M179.1 192.7l-.3 .3M179.1 192.9v.7M179.3 192.4l-.2 .3"/>
<path d="M179.3 192.7l.1 .3M179.3 193.1l.1 .3M179.4 192.4h.9M179.5 192.8h.8M179.6 193.6v-.5h.6l.1 .5M179.6 193.5h.6M179.9 192.2v.6M180.6 193.1h1.6M180.8 192.3h1.2v.5h-1.2zM180.8 192.5h1.2M181.4 192.3v1.3M181.4 193l-.8 .6"/>
<path d="M181.5 193.1l.7 .5M182.5 192.4h1.6M182.8 192.5l-.2 .3M183 193.1h.7l-.1 .2-1.1 .3M183 193.1l-.4 .2M183 193.1l.5 .4 .5 .1M183.2 192.4l-.3 .5M183.3 192.9h.3M183.3 192.2v.2M183.6 192.4v.4M183.8 192.5l.3 .3M184.4 192.3h1.5"/>
<path d="M184.6 192.5h1.2v.6h-1.2zM184.6 192.8h1.2M184.7 193.1l.5 .5h.7M185.2 192.3l-.1 1-.6 .3"/>
</g>
<g fill="#009600" stroke="#009600" stroke-width=".19">
<circle cx="49.5" cy="160" r=".46"/>
<circle cx="44.4" cy="160" r=".46"/>
<circle cx="66" cy="127" r=".46"/>
<circle cx="59.7" cy="111.8" r=".46"/>
<circle cx="39.4" cy="127" r=".46"/>
<circle cx="61" cy="172.7" r=".46"/>
<circle cx="83.8" cy="160" r=".46"/>
<circle cx="71.1" cy="172.7" r=".46"/>
<circle cx="61" cy="160" r=".46"/>
<circle cx="71.1" cy="160" r=".46"/>
<circle cx="49.5" cy="172.7" r=".46"/>
<circle cx="312.4" cy="137.2" r=".46"/>
<circle cx="320" cy="205.7" r=".46"/>
<circle cx="320" cy="175.3" r=".46"/>
<circle cx="294.6" cy="160" r=".46"/>
<circle cx="309.9" cy="97.8" r=".46"/>
<circle cx="205.7" cy="195.6" r=".46"/>
<circle cx="205.7" cy="154.9" r=".46"/>
</g>
<text font-size="2.8" fill="#840000" x="301" y="277.9">Title:</text>
<g font-size="2.1" fill="#840000">
<text x="301" y="273.7">File:</text>
<text x="301" y="271">Sheet:</text>
<text x="307.1" y="273.7">TB04addr4bitVer3.kicad_sch</text>
<text x="301" y="281.1">Size:</text>
<text x="307.6" y="281.1">A3</text>
<text x="323" y="281.1">Date:</text>
<text x="386" y="281.3">Rev:</text>
<text x="301" y="283.9">KiCad</text>
<text x="308.7" y="283.9">E.D.A.</text>
<text x="316.3" y="283.9">9.0.6-rc1</text>
<text x="386" y="283.9">Id:</text>
<text x="390.1" y="283.9">1/6</text>
</g>
<g font-size="1.8" fill="#840000">
<text x="35" y="11.9">1</text>
<text x="85" y="11.9">2</text>
<text x="135" y="11.9">3</text>
<text x="185" y="11.9">4</text>
<text x="235" y="11.9">5</text>
<text x="285" y="11.9">6</text>
<text x="335" y="11.9">7</text>
<text x="385" y="11.9">8</text>
<text x="10.3" y="35.9">A</text>
<text x="408.3" y="35.9">A</text>
<text x="262.1" y="70.8">DOa0</text>
<text x="262.1" y="75.9">DOa1</text>
<text x="154.1" y="78.4">DOa0</text>
<text x="154.1" y="83.5">DOa1</text>
<text x="197.2" y="78.4">DI0</text>
<text x="197.2" y="81">DI1</text>
<text x="197.2" y="83.5">DI2</text>
<text x="262.1" y="81">DOa2</text>
<text x="10.3" y="85.9">B</text>
<text x="96.9" y="88.6">DI1</text>
<text x="96.9" y="86">DI0</text>
<text x="154.1" y="88.6">DOa2</text>
<text x="184.4" y="89.9">~{Reg_WE4}</text>
<text x="197.2" y="86">DI3</text>
<text x="262.1" y="86">DOa3</text>
<text x="279.6" y="89.9">Reg_RD_SEL0a</text>
<text x="408.2" y="85.9">B</text>
<text x="96.9" y="91.1">DI2</text>
<text x="96.9" y="93.7">DI3</text>
<text x="154.1" y="93.7">DOa3</text>
<text x="184.4" y="92.4">~{Reg_WE5}</text>
<text x="184.4" y="94.9">~{Reg_WE6}</text>
<text x="279.6" y="92.4">Reg_RD_SEL1a</text>
<text x="84.1" y="100">~{Reg_WE1}</text>
<text x="84.1" y="97.5">~{Reg_WE0}</text>
<text x="141.1" y="97.5">Reg_RD_SEL0a</text>
<text x="141.1" y="100">Reg_RD_SEL1a</text>
<text x="184.4" y="97.5">~{Reg_WE7}</text>
<text x="313.8" y="98.7">Reg_RD_SEL2a</text>
<text x="84.1" y="102.6">~{Reg_WE2}</text>
<text x="84.1" y="105.1">~{Reg_WE3}</text>
<text x="141.1" y="102.6">Reg_RD_SEL2a</text>
<text x="154.1" y="107.6">DOb0</text>
<text x="262.1" y="102.6">DOb0</text>
<text x="262.1" y="107.6">DOb1</text>
<text x="154.1" y="112.7">DOb1</text>
<text x="262.1" y="112.7">DOb2</text>
<text x="154.1" y="117.8">DOb2</text>
<text x="262.1" y="117.8">DOb3</text>
<text x="154.1" y="122.9">DOb3</text>
<text x="146.2" y="130.5">Reg_RD_SEL1b</text>
<text x="146.2" y="128">Reg_RD_SEL0b</text>
<text x="282.1" y="128">Reg_RD_SEL0b</text>
<text x="282.1" y="130.5">Reg_RD_SEL1b</text>
<text x="10.3" y="135.9">C</text>
<text x="146.2" y="133">Reg_RD_SEL2b</text>
<text x="408.2" y="135.9">C</text>
<text x="316.4" y="138.1">Reg_RD_SEL2b</text>
<text x="212.2" y="155.9">VDD</text>
<text x="90.3" y="161">VDD</text>
<text x="266.2" y="158.4">Decord</text>
<text x="321.5" y="161">CNTABL</text>
<text x="264.4" y="163.5">NOT_JMP</text>
<text x="169.9" y="172.4">Reg_WE_SEL0</text>
<text x="218.9" y="172.4">~{Reg_WE0}</text>
<text x="169.9" y="174.9">Reg_WE_SEL1</text>
<text x="169.9" y="177.5">Reg_WE_SEL2</text>
<text x="218.9" y="174.9">~{Reg_WE1}</text>
<text x="218.9" y="177.5">~{Reg_WE2}</text>
<text x="311" y="176.2">VDD</text>
<text x="10.3" y="185.9">D</text>
<text x="179.9" y="185.1">~{WE}</text>
<text x="218.9" y="185.1">~{Reg_WE5}</text>
<text x="218.9" y="182.6">~{Reg_WE4}</text>
<text x="218.9" y="180">~{Reg_WE3}</text>
<text x="408.2" y="185.9">D</text>
<text x="175.2" y="190.2">Execute</text>
<text x="218.9" y="190.2">~{Reg_WE7}</text>
<text x="218.9" y="187.6">~{Reg_WE6}</text>
<text x="10.3" y="235.9">E</text>
<text x="408.3" y="235.9">E</text>
<text x="10.3" y="285.9">F</text>
<text x="35" y="286.9">1</text>
<text x="85" y="286.9">2</text>
<text x="135" y="286.9">3</text>
<text x="185" y="286.9">4</text>
<text x="235" y="286.9">5</text>
<text x="285" y="286.9">6</text>
<text x="335" y="286.9">7</text>
<text x="385" y="286.9">8</text>
<text x="408.3" y="285.9">F</text>
</g>
<g font-size="1.8" fill="#006464">
<text x="369.6" y="23.4">CLK_RST</text>
<text x="369.6" y="34.8">ROM_ALU_Decoder</text>
<text x="369.6" y="50.1">InterFace</text>
<text x="245.4" y="68.2">R20</text>
<text x="249.6" y="68.4">47</text>
<text x="137.5" y="75.8">R12</text>
<text x="141.7" y="76">47</text>
<text x="207" y="72.9">RS01</text>
<text x="253.1" y="73.3">R16</text>
<text x="257.3" y="73.5">47</text>
<text x="106.7" y="80.6">RS00</text>
<text x="145.7" y="80.9">R5</text>
<text x="149.3" y="81.1">47</text>
<text x="208.5" y="78.3">D0</text>
<text x="208.5" y="80.9">D1</text>
<text x="208.5" y="83.4">D2</text>
<text x="220.9" y="78.3">OUT0a</text>
<text x="220.9" y="80.9">OUT1a</text>
<text x="220.9" y="83.4">OUT2a</text>
<text x="245.4" y="78.3">R19</text>
<text x="249.6" y="78.6">47</text>
<text x="253.1" y="83.4">R15</text>
<text x="257.3" y="83.7">47</text>
<text x="24.1" y="89.8">USB_C_Receptacle_PowerOnly_6P</text>
<text x="108.1" y="86">D0</text>
<text x="108.1" y="88.5">D1</text>
<text x="120.6" y="86">OUT0a</text>
<text x="120.6" y="88.5">OUT1a</text>
<text x="137.5" y="86">R11</text>
<text x="141.7" y="86.2">47</text>
<text x="208.5" y="89.8">LP0</text>
<text x="208.5" y="86">D3</text>
<text x="220.9" y="86">OUT3a</text>
<text x="221.2" y="89.8">SEL0a</text>
<text x="298.5" y="89.8">U16A</text>
<text x="108.1" y="91">D2</text>
<text x="108.1" y="93.6">D3</text>
<text x="120.6" y="91">OUT2a</text>
<text x="120.6" y="93.6">OUT3a</text>
<text x="145.7" y="91">R4</text>
<text x="149.3" y="91.3">47</text>
<text x="208.5" y="92.3">LP1</text>
<text x="208.5" y="94.8">LP2</text>
<text x="221.2" y="92.3">SEL1a</text>
<text x="223.5" y="94.8">~{Ena}</text>
<text x="297.2" y="92.3">74HC00</text>
<text x="108.1" y="97.4">LP0</text>
<text x="108.1" y="99.9">LP1</text>
<text x="120.9" y="97.4">SEL0a</text>
<text x="120.9" y="99.9">SEL1a</text>
<text x="208.5" y="97.4">LP3</text>
<text x="245.4" y="99.9">R18</text>
<text x="249.6" y="100.2">47</text>
<text x="108.1" y="102.5">LP2</text>
<text x="108.1" y="105">LP3</text>
<text x="120.6" y="107.5">OUT0b</text>
<text x="123.2" y="102.5">~{Ena}</text>
<text x="137.5" y="105">R10</text>
<text x="141.7" y="105.3">47</text>
<text x="220.9" y="102.5">OUT0b</text>
<text x="220.9" y="105">OUT1b</text>
<text x="220.9" y="107.5">OUT2b</text>
<text x="253.1" y="105">R14</text>
<text x="257.3" y="105.3">47</text>
<text x="21.7" y="108.2">J1</text>
<text x="42.5" y="112.6">B9_VBUS</text>
<text x="42.7" y="110.1">A9_VBUS</text>
<text x="120.6" y="110.1">OUT1b</text>
<text x="120.6" y="112.6">OUT2b</text>
<text x="145.7" y="110.1">R3</text>
<text x="149.3" y="110.3">47</text>
<text x="220.9" y="110.1">OUT3b</text>
<text x="221.2" y="113.9">SEL0b</text>
<text x="245.4" y="110.1">R17</text>
<text x="249.6" y="110.3">47</text>
<text x="27.5" y="119.6" transform="rotate(-90 27.5 119.6)">SHIELD</text>
<text x="30.1" y="119.6" transform="rotate(-90 30.1 119.6)">SHIELD</text>
<text x="32.6" y="119.6" transform="rotate(-90 32.6 119.6)">SHIELD</text>
<text x="35.2" y="119.6" transform="rotate(-90 35.2 119.6)">SHIELD</text>
<text x="37.7" y="119.6" transform="rotate(-90 37.7 119.6)">A12_GND</text>
<text x="40.2" y="119.6" transform="rotate(-90 40.2 119.6)">B_12_GND</text>
<text x="43.7" y="117.7">B5_CC2</text>
<text x="43.8" y="115.2">A5_CC1</text>
<text x="120.6" y="115.2">OUT3b</text>
<text x="120.9" y="117.7">SEL0b</text>
<text x="138.1" y="115.2">R8</text>
<text x="141.7" y="115.4">47</text>
<text x="221.2" y="116.4">SEL1b</text>
<text x="223.5" y="119">~{Enb}</text>
<text x="253.1" y="115.2">R13</text>
<text x="257.3" y="115.4">47</text>
<text x="67.6" y="121.5">5.1K</text>
<text x="68.5" y="124.1">R6</text>
<text x="75.2" y="121.5">5.1K</text>
<text x="76.1" y="124.1">R7</text>
<text x="120.9" y="120.2">SEL1b</text>
<text x="123.2" y="122.8">~{Enb}</text>
<text x="145.7" y="120.2">R2</text>
<text x="149.3" y="120.5">47</text>
<text x="299.7" y="131.7">74HC00</text>
<text x="300.9" y="129.1">U16B</text>
<text x="37.3" y="134.2">GND</text>
<text x="64" y="134.2">GND</text>
<text x="25.9" y="149.5">SW1</text>
<text x="197.4" y="148.2">C26</text>
<text x="23.7" y="152">SW_SPDT</text>
<text x="39.6" y="153.3">PWR_FLAG</text>
<text x="197.2" y="150.7">0.1u</text>
<text x="283.2" y="154.5">74HC00</text>
<text x="284.4" y="152">U16C</text>
<text x="302.2" y="154.5">74HC00</text>
<text x="303.5" y="152">U16D</text>
<text x="35.8" y="163.4">PWR_FLAG</text>
<text x="53.3" y="166">C1</text>
<text x="63.5" y="164.7">C7</text>
<text x="73.7" y="163.4">R1</text>
<text x="73.7" y="167.2">1K</text>
<text x="86.3" y="166">R9</text>
<text x="185.2" y="162.4">GND</text>
<text x="207.9" y="164.7">U15</text>
<text x="207.9" y="167.2">74HC138</text>
<text x="53.3" y="168.5">0.1u</text>
<text x="63.5" y="169.8">100u</text>
<text x="85.4" y="168.5">3.3K</text>
<text x="198.6" y="172.3">A0</text>
<text x="206.6" y="173.2" transform="rotate(-90 206.6 173.2)">VCC</text>
<text x="210.4" y="172.3">~{Y0}</text>
<text x="87.6" y="177.7">D21</text>
<text x="198.6" y="174.9">A1</text>
<text x="198.6" y="177.4">A2</text>
<text x="210.4" y="174.9">~{Y1}</text>
<text x="210.4" y="177.4">~{Y2}</text>
<text x="210.4" y="179.9">~{Y3}</text>
<text x="69.1" y="181.2">GND</text>
<text x="87.6" y="180.3">LED</text>
<text x="198.6" y="185">~{E0}</text>
<text x="210.4" y="182.5">~{Y4}</text>
<text x="210.4" y="185">~{Y5}</text>
<text x="81.8" y="190.1">GND</text>
<text x="198.6" y="187.6">~{E1}</text>
<text x="198.6" y="190.1">E2</text>
<text x="206.6" y="191.3" transform="rotate(-90 206.6 191.3)">GND</text>
<text x="210.4" y="187.6">~{Y6}</text>
<text x="210.4" y="190.1">~{Y7}</text>
<text x="320.9" y="189" transform="rotate(-90 320.9 189)">VCC</text>
<text x="326.4" y="191.4">U16E</text>
<text x="341.6" y="191.4">C25</text>
<text x="326.4" y="193.9">74HC00</text>
<text x="341.6" y="193.9">0.1u</text>
<text x="203.7" y="202.8">GND</text>
<text x="320.9" y="198.4" transform="rotate(-90 320.9 198.4)">GND</text>
<text x="318" y="214.2">GND</text>
</g>
<g font-size="1.8" fill="#725600">
<text x="369.6" y="30.3">File:</text>
<text x="374.8" y="30.3">clk_rst.kicad_sch</text>
<text x="369.6" y="43">File:</text>
<text x="374.8" y="43">ROM_ALU_Decoder.kicad_sch</text>
<text x="369.6" y="58.2">File:</text>
<text x="374.8" y="58.2">ALU.kicad_sch</text>
<text x="106.7" y="126.8">File:</text>
<text x="111.9" y="126.8">RS.kicad_sch</text>
<text x="207" y="126.8">File:</text>
<text x="212.2" y="126.8">RS01.kicad_sch</text>
</g>
<g font-size="1.8" fill="#a90000">
<text x="306" y="95">1</text>
<text x="294.6" y="97.5">3</text>
<text x="306" y="100.1">2</text>
<text x="53.9" y="109">5</text>
<text x="53.9" y="111.5">2</text>
<text x="53.9" y="114">3</text>
<text x="53.9" y="116.6">4</text>
<text x="26.4" y="124.5" transform="rotate(-90 26.4 124.5)">S0</text>
<text x="29" y="124.5" transform="rotate(-90 29 124.5)">S1</text>
<text x="31.5" y="124.5" transform="rotate(-90 31.5 124.5)">S2</text>
<text x="34" y="124.5" transform="rotate(-90 34 124.5)">S3</text>
<text x="36.6" y="123.9" transform="rotate(-90 36.6 123.9)">6</text>
<text x="39.1" y="123.9" transform="rotate(-90 39.1 123.9)">1</text>
<text x="297.1" y="136.9">6</text>
<text x="308.5" y="134.4">4</text>
<text x="308.5" y="139.4">5</text>
<text x="31" y="154.7">1</text>
<text x="23.4" y="157.2">2</text>
<text x="31" y="159.8">3</text>
<text x="280.6" y="157.2">9</text>
<text x="292" y="159.8">8</text>
<text x="299" y="157.2">12</text>
<text x="310.5" y="159.8">11</text>
<text x="280" y="162.3">10</text>
<text x="299" y="162.3">13</text>
<text x="196.1" y="171.2">1</text>
<text x="196.1" y="173.7">2</text>
<text x="205.5" y="169" transform="rotate(-90 205.5 169)">16</text>
<text x="213.3" y="171.2">15</text>
<text x="213.3" y="173.7">14</text>
<text x="196.1" y="176.3">3</text>
<text x="213.3" y="176.3">13</text>
<text x="213.3" y="178.8">12</text>
<text x="196.1" y="183.9">4</text>
<text x="213.3" y="181.4">11</text>
<text x="213.3" y="183.9">10</text>
<text x="319.8" y="182.9" transform="rotate(-90 319.8 182.9)">14</text>
<text x="196.1" y="186.4">5</text>
<text x="196.1" y="189">6</text>
<text x="213.9" y="186.4">9</text>
<text x="213.9" y="189">7</text>
<text x="205.5" y="193.7" transform="rotate(-90 205.5 193.7)">8</text>
<text x="319.8" y="202.6" transform="rotate(-90 319.8 202.6)">7</text>
</g>
<g font-size="1.8" fill="#0000c2">
<text x="249.6" y="155.3">rev.1</text>
<text x="155.6" y="193.9">rev.1</text>
</g>
</svg>
